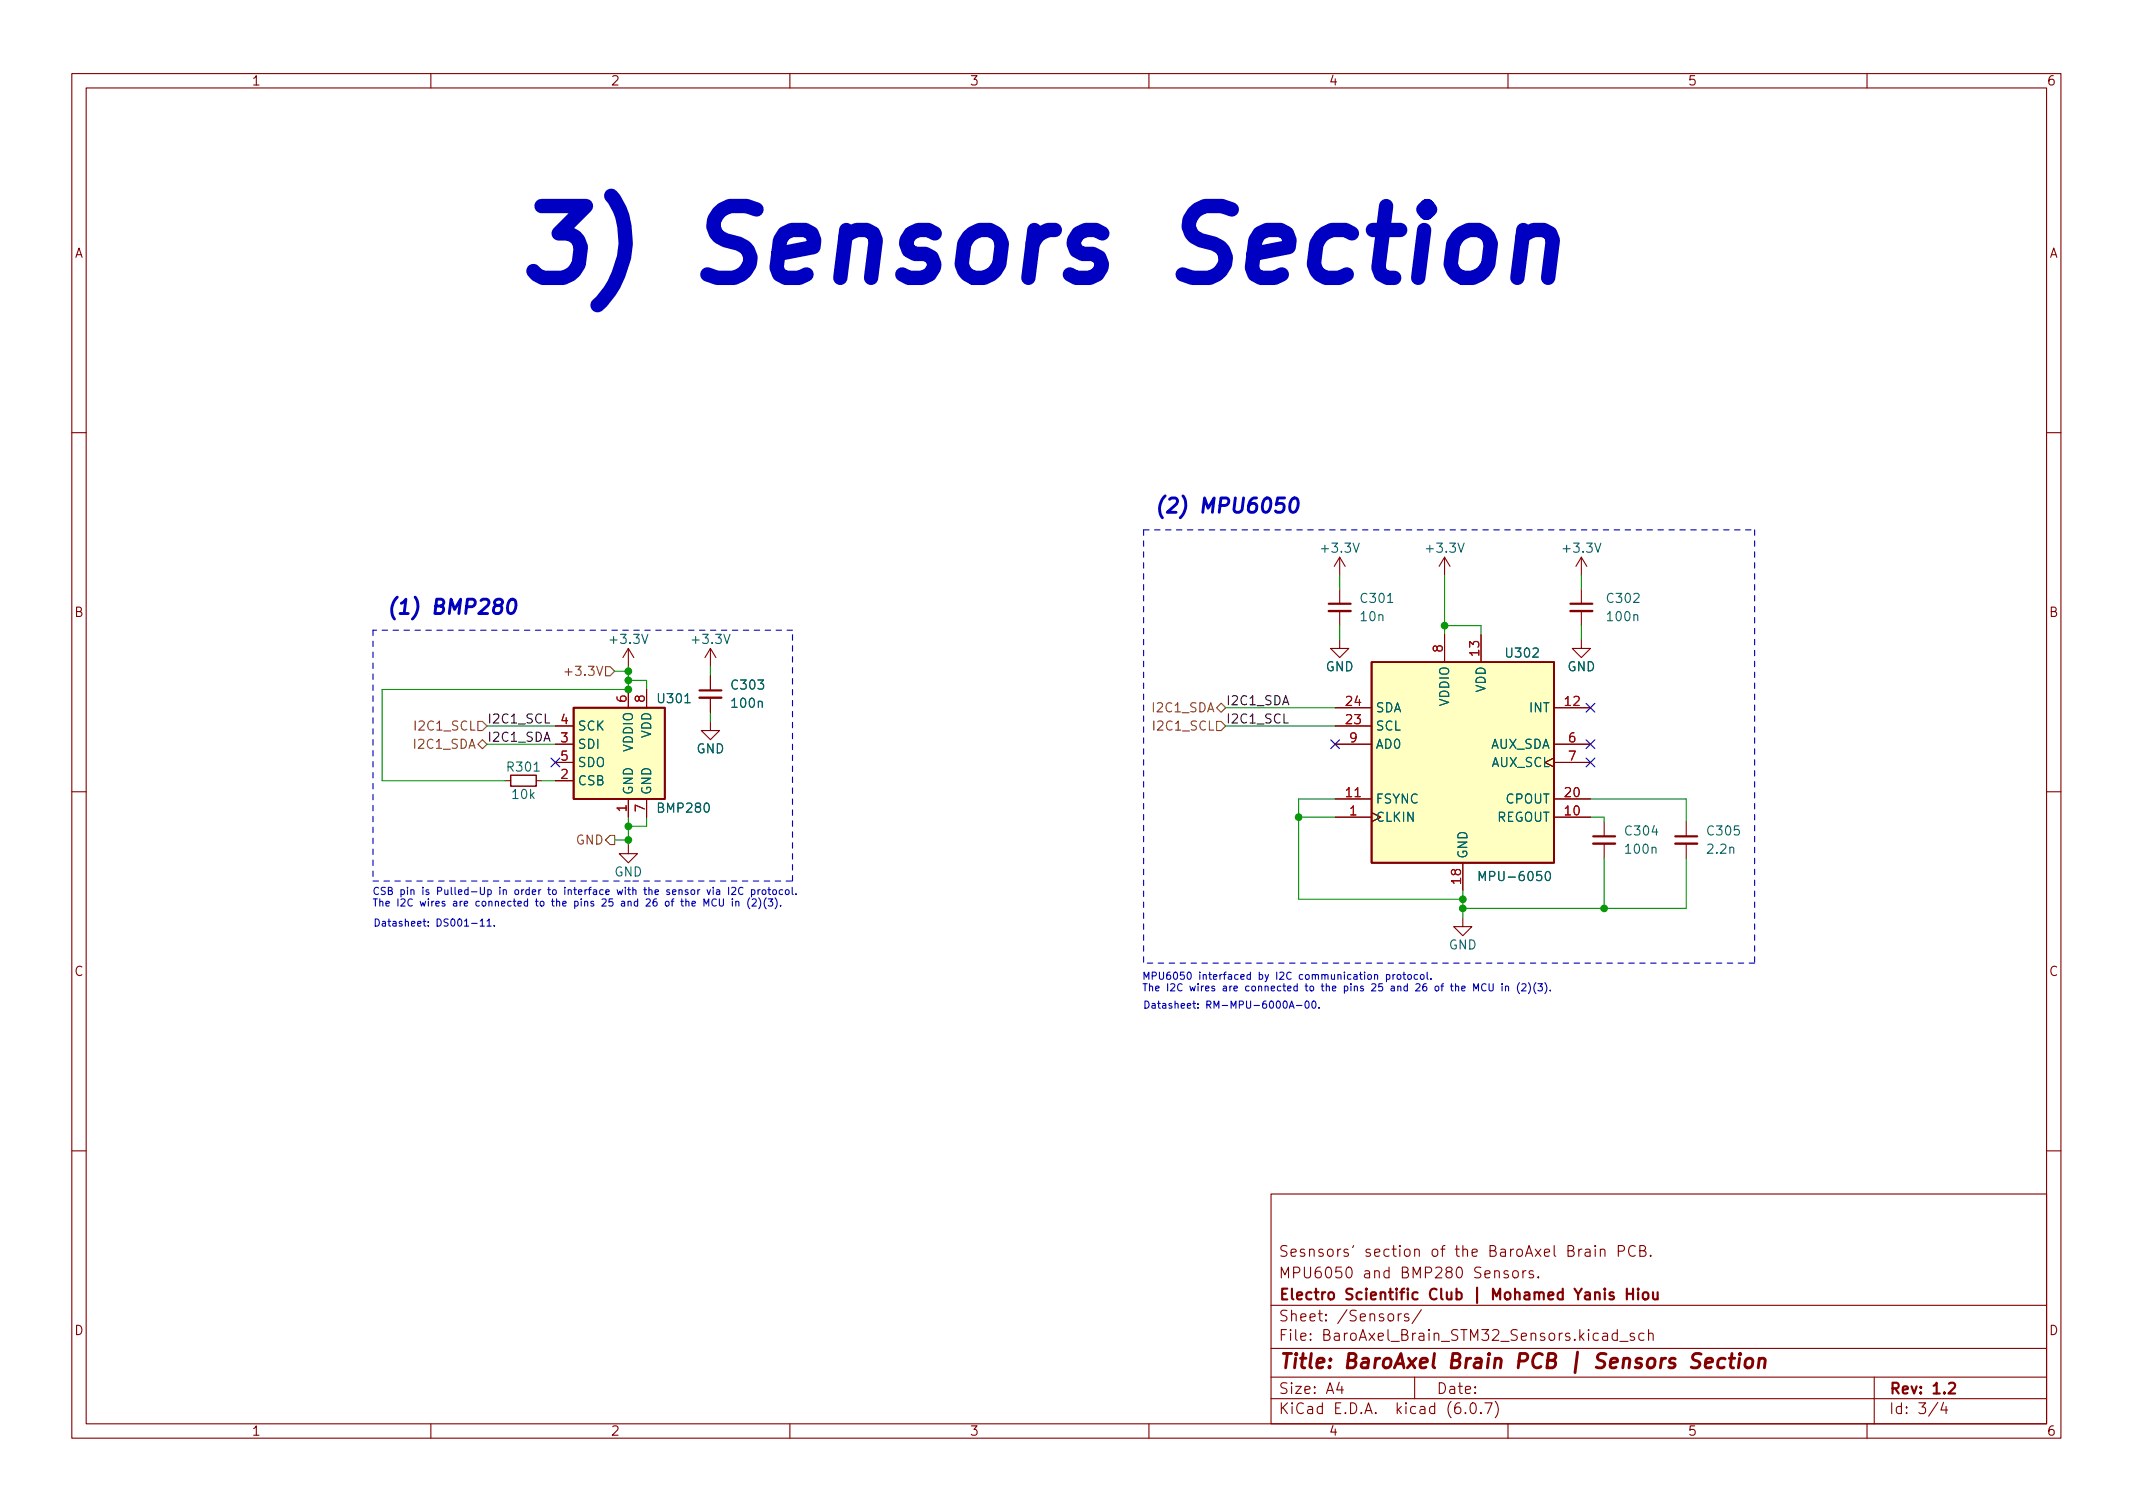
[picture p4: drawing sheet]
<svg xmlns="http://www.w3.org/2000/svg" width="297mm" height="210mm" viewBox="0 0 297 210" stroke-linecap="round" stroke-linejoin="round" font-family="sans-serif">
<g fill="none" stroke="#840000" stroke-width=".15">
<path d="M10 10.2h277v190.1h-277zM12 12.2h273v186.1h-273zM60 10.2v2M110 10.2v2M160 10.2v2M210 10.2v2M260 10.2v2M10 60.2h2M186.6 77.6v2.5M186.6 77.6l-.8 1.3M186.6 77.6l.7 1.3M201.2 77.6l-.8 1.3"/>
<path d="M201.2 77.6v2.5M201.2 77.6l.7 1.3M220.2 77.6l-.7 1.3M220.2 77.6v2.5M220.2 77.6l.8 1.3M285 60.2h2M87.5 90.3v2.5M87.5 96v2.5M87.5 90.3l-.8 1.3M87.5 90.3l.8 1.3M90 96v2.5M98.9 90.3v2.5"/>
<path d="M98.9 94.1v2M98.9 97.1v2.1M98.9 90.3l-.7 1.3M98.9 90.3l.8 1.3M185.9 98.5h5.1M186.6 89v1.3h1.2l-1.2 1.3-1.3-1.3h1.3M186.6 82v2.1M186.6 85.1v2M201.2 88.4v3.8M206.2 88.4v3.8M216.4 98.5h5.1M220.2 89v1.3h1.3l-1.3 1.3-1.3-1.3h1.3"/>
<path d="M220.2 82v2.1M220.2 85.1v2M10 110.2h2M70.4 108.7h.7M74.7 108.7h.7M77.3 108.7h2.6M77.3 101.1h2.6M77.3 103.6h2.6M77.3 106.2h2.6M87.5 117.6v1.3h1.3l-1.3 1.2-1.3-1.2h1.3M87.5 111.2v2.6M90 111.2v2.6"/>
<path d="M98.9 100.5v1.2h1.3l-1.3 1.3-1.2-1.3h1.2M185.9 113.8h5.1M185.9 111.2h5.1M185.9 101.1h5.1M185.9 103.6h5.1M216.4 105.5l-1.3 .7 1.3 .6M216.4 113.8h5.1M216.4 111.2h5.1M216.4 103.6h5.1M216.4 106.2h5.1M223.4 114.4v2.1M223.4 117.5v2"/>
<path d="M234.8 114.4v2.1M234.8 117.5v2M285 110.2h2M203.7 127.8v1.2h1.3l-1.3 1.3-1.3-1.3h1.3M203.7 120.1v3.8M10 160.2h2M177 166.3h108v32h-108zM210 177l-.4-.1-.2 .2 .1 .3 .5 .1 .1 .1-.1 .3h-.1h-.5M210.8 177a.41 .41 0 0 1 .6 .2v.4a.41 .41 0 0 1-.4 .3 .41 .41 0 0 1-.4-.3v-.4zM212.1 176.9v1M212.5 176.9l-.3 .1-.1 .2M213.5 177l-.4-.1-.2 .2 .1 .3 .5 .1 .1 .1-.1 .3h-.1h-.5"/>
<path d="M214.2 177.8l.1 .1h-.1h-.1l.1-.1v.1M220.8 174l.1-.1 .5 .1v.9M221.4 174.3l-.5 .1a.29 .29 0 0 0-.2 .2 .29 .29 0 0 0 .2 .3h.5M222.1 173.4v.1v.1l.1-.1-.1-.1v.2M222.1 173.9v1M222.9 174.1a.37 .37 0 0 1 .6 0v.8M222.9 173.9v1M225.4 174.2h.5a.41 .41 0 0 0 .3-.4 .41 .41 0 0 0-.3-.4h-.5v1.5M227.7 173.6a.6 .6 0 0 0-.7 0 .6 .6 0 0 0-.2 .7 .56 .56 0 0 0 .3 .6 .56 .56 0 0 0 .6-.1M228.4 174.1h.6a.36 .36 0 0 0 .1-.4 .36 .36 0 0 0-.2-.3h-.5v1.5h.5a.4 .4 0 0 0 .3-.4 .4 .4 0 0 0-.3-.4M229.9 174.8v.1h-.1l.1-.1v.1M285 160.2h2"/>
<path d="M60 198.3v2M110 198.3v2M160 198.3v2M177 194.8h108M177 191.8h108M177 187.8h108M177 181.8h108M186.5 192.5l-.4 1h1M186.9 193v1M194.7 182.9v1M195.1 182.9l-.2 .1-.2 .2M196.1 183l-.3-.1-.2 .2v.3l.5 .1 .1 .1-.1 .3h-.1h-.4"/>
<path d="M197 191.8v3M197.9 182.4l-1.3 1.9M204.1 196.7v.1h-.1l.1-.1v.1M204.9 195.4a.36 .36 0 0 1 .6 .2 .77 .77 0 0 1-.4 1.2 1 1 0 0 1-.2-1.4zM206.2 196.7l.1 .1h-.1h-.1l.1-.1v.1M206.8 195.3h1l-.7 1.5M208.2 195.1a1.72 1.72 0 0 1 0 2.3M210 198.3v2M225.2 185.7l-.4-.1-.3 .3v.4l.1 .3h.2h.4M225.2 185.1v1.5M225.6 186.8h1.1M227.6 185.7l-.4-.1-.2 .2 .1 .3 .5 .1v.1v.3h-.2h-.4"/>
<path d="M228.9 185.7l-.4-.1-.3 .3v.4l.2 .3h.1h.4M229.6 185.8a.37 .37 0 0 1 .6 0v.8M229.6 185.1v1.5M260 198.3v2M261 191.8v6.5M269.9 195.3l-1.3 1.9M270.6 195.3l-.3 1h.9M271 195.8v1"/>
</g>
<g fill="none" stroke="#840000" stroke-width=".3">
<path d="M97.4 96.1h3.1M185 84.1h3.1M218.7 84.1h3M221.9 116.5h3M233.3 116.5h3M226.6 179.4v1.5M227.4 179.4v1.5M228.1 179.4v.1v.1l.1-.1-.1-.1v.2M228.1 179.9v1M230.2 179.9l.1 1a.41 .41 0 0 0 .5-.1M230.8 179.9v1M224.7 180l-.4-.1-.2 .2 .1 .3 .5 .1 .1 .1-.1 .3h-.1h-.5"/>
<path d="M226.6 180.1h.8M228.8 180.1a.41 .41 0 0 1 .4-.2 .41 .41 0 0 1 .4 .3v.4a.41 .41 0 0 1-.4 .3 .41 .41 0 0 1-.4-.3zM271.4 192.7l.2-.2 .5 .1a.41 .41 0 0 1 .1 .6l-.9 .8h1"/>
</g>
<path d="M237.5 189.8l1-.2-.1-.4-.1-.1-.6 .1-.2 .2v.8v.2l.2 .1 .6-.1M240.2 189.2a.66 .66 0 0 0-.9 .3l-.1 .6 .1 .3 .2 .1 .6-.1M240.8 189.1h.8M241.2 188.5l-.2 1.7v.2l.4 .1M242.3 189.1l-.2 1.4M242.3 188.5l-.1 .1 .1 .1 .1-.1-.1-.1v.2M243.2 189.3a.52 .52 0 0 1 .5-.2 .52 .52 0 0 1 .4 .4l-.1 .6a.55 .55 0 0 1-.5 .4 .55 .55 0 0 1-.5-.4zM245 189.3a.49 .49 0 0 1 .8 .1l-.1 1.1M245 189.1l-.2 1.4" fill="none" stroke="#840000" stroke-width=".4"/>
<path d="M97.4 97.1h3.1M185 85.1h3.1M218.7 85.1h3M221.9 117.5h3M233.3 117.5h3" fill="none" stroke="#840000" stroke-width=".33"/>
<path d="M71.1 107.9h3.6v1.6h-3.6z" fill="none" stroke="#840000" stroke-width=".2"/>
<g fill="#ffffc2" stroke="#ffffc2" stroke-width=".14">
<path d="M191 92.2h25.4v27.9h-25.4z"/>
<path d="M79.9 98.5h12.7v12.7h-12.7z"/>
</g>
<path d="M79.9 98.5h12.7v12.7h-12.7zM191 92.2h25.4v27.9h-25.4z" fill="none" stroke="#840000" stroke-width=".25"/>
<path d="M206 122.6v-1.3l.4 1 .4-1v1.3M215.3 121.5l.3-.2a.79 .79 0 0 1 0 1.3h-.2l-.2-.2v-.6z" fill="none" stroke="#006464" stroke-width=".15"/>
<path d="M78.7 93.6h.9M84.3 92.8h.7l.6 .7-.6 .6h-.7zM169.4 98.5l.7-.6 .6 .6-.6 .7zM66.5 103.6l.7-.6 .6 .6-.6 .7zM66.5 100.5h.7l.6 .6-.6 .6h-.7zM85 116.3h.6v1.3h-.6l-.7-.6zM169.4 100.5h.7l.6 .6-.6 .6h-.7z" fill="none" stroke="#725600" stroke-width=".15"/>
<path d="M203 33a2.77 2.77 0 0 1 4.3 0l.3 .9-.3 2.9a2.99 2.99 0 0 1-4.5 1.4l-.4-.5-.4-.9 .4-2.9zM212 33a2.85 2.85 0 0 1 3.9-.5l.3 1-.6 5.2M212.1 32l-.8 6.7" fill="none" stroke="#0000c2" stroke-width="2"/>
<g fill="none" stroke="#0000c2" stroke-width=".15">
<path d="M65.7 128.6h.7M66.9 128.2l.3-.2v1M66.9 129h.5M67.8 128.2l.3-.2v1M67.8 129h.6M68.8 128.9v.1M96.4 125.8l.4-.1v-.2h-.3l-.1 .1v.5h.4M98 126.2v-1l.4 .7 .3-.7v1M98.5 123.9l.2 .7 .2-.7M99.3 123.6h.1M99.3 123.9v.7M99.7 125.3a.47 .47 0 0 0-.6 .3 .47 .47 0 0 0 .5 .6l.1-.1"/>
<path d="M99.8 123.9h.4v.7M100.2 125.2v.8l.2 .2h.2l.1-.2v-.8M100.2 124.1l-.3 .1-.2 .1 .2 .3 .3-.1M101.5 123.6v1M101.9 123.6h.4l.2 .2-.7 .8h.7M102 125.2v.1M102 125.5v.7M102.5 125.6l.1-.1h.2l.1 .7M102.5 125.5v.7M103.5 123.6a.47 .47 0 0 0-.7 .4 .47 .47 0 0 0 .5 .6l.2-.1M104.4 125a1.15 1.15 0 0 0 0 1.5M104.7 123.9h.2l.2 .2-.1 .4h-.3"/>
<path d="M104.7 123.9v1M104.7 125.3l.4-.1 .2 .2-.6 .8h.6M105.6 123.9v.7M105.7 125a1.15 1.15 0 0 1 0 1.5M105.8 123.9l-.2 .2M106.2 124l.1-.1 .3 .1 .1 .4-.1 .1-.3 .1-.1-.1zM106.7 125a1.15 1.15 0 0 0 0 1.5M106.9 123.9h.4M107 125.2h.6l-.3 .3 .3 .1v.5l-.2 .1-.4-.1M107.1 123.6v.8l.2 .2M107.7 123.9h.2l.2 .2v.3l-.2 .2-.2-.1-.1-.1zM107.9 125a1.15 1.15 0 0 1 0 1.5"/>
<path d="M108.7 126.1v.1M109 123.9h-.3l-.2 .2 .1 .4h.4M109.5 123.9h.2l.2 .2v.3l-.2 .2-.2-.1-.1-.1zM110.3 123.6v.8l.2 .2M110.8 124.5v.1M178.8 139.4h.1a.53 .53 0 0 1 .4 .5 .53 .53 0 0 1-.4 .5 .67 .67 0 0 1-.1-1zM181.9 139.4h.1a.53 .53 0 0 1 .3 .5 .53 .53 0 0 1-.3 .5 .66 .66 0 0 1-.1-1zM182.8 139.4h.1a.53 .53 0 0 1 .4 .5 .53 .53 0 0 1-.4 .5 .67 .67 0 0 1-.1-1zM193.1 135.7h.3l.2 .2-.1 .4h-.4M193.1 135.7v1M194 135.7v.7M194.3 135.7l-.3 .2"/>
<path d="M194.6 135.8l.1-.1 .3 .1 .1 .4-.1 .1-.3 .1-.1-.1zM195.4 135.7h.3M195.5 135.4v.8l.2 .2M196.1 135.8l.1-.1 .3 .1 .1 .4-.1 .1-.3 .1-.1-.1zM197.4 135.7h-.3l-.2 .2 .1 .4h.4M197.9 135.7h.2l.2 .2v.3l-.2 .2-.2-.1-.1-.1zM198.7 135.4v.8l.2 .2M199.3 136.3v.1M203.6 137.6l.4-.1v-.1l-.3-.1-.1 .2v.4h.4M205.2 138v-1l.4 .7 .3-.7v1M206.9 137.1a.47 .47 0 0 0-.6 .3 .47 .47 0 0 0 .4 .6l.2-.1M207.4 137v.8l.2 .2h.1l.2-.2v-.8"/>
<path d="M209.2 137v.1M209.2 137.3v.7M209.7 137.4l.1-.1 .2 .1 .1 .6M209.7 137.3v.7M211.6 136.8a1.15 1.15 0 0 0 0 1.6M211.9 137.1l.4-.1 .2 .3-.6 .7h.6M212.8 136.8a1.15 1.15 0 0 1 0 1.6M213.9 136.8a1.15 1.15 0 0 0 0 1.6M214.2 137h.6l-.3 .4 .2 .1v.4l-.1 .1-.4-.1M215.1 136.8a1.15 1.15 0 0 1 0 1.6M215.9 137.9v.1M179.5 140.4l.4-1 .3 1"/>
<path d="M179.6 140.1h.5M180.5 140h.8M183.7 140.3v.1"/>
</g>
<path d="M178.9 69.3h-1l-.2 1 .3-.2 .7 .1 .1 .3-.1 .6-.3 .2h-.5l-.3-.2M179.9 69.5a.46 .46 0 0 1 .5-.2 .46 .46 0 0 1 .3 .4 1.15 1.15 0 0 1-.7 1.6l-.2-.1a1.54 1.54 0 0 1 .1-1.7zM69.2 84.3a.43 .43 0 0 1-.3-.5 .43 .43 0 0 1 .4-.4h.4a.43 .43 0 0 1 .3 .5 .43 .43 0 0 1-.4 .4 .66 .66 0 0 0-.8 .2 .66 .66 0 0 0 .1 .8 .65 .65 0 0 0 .8-.1 .65 .65 0 0 0 0-.8l-.1-.1M71 83.6a.46 .46 0 0 1 .5-.2 .46 .46 0 0 1 .3 .4 1.15 1.15 0 0 1-.8 1.6l-.1-.1a1.54 1.54 0 0 1 .1-1.7z" fill="none" stroke="#0000c2" stroke-width=".4"/>
<path d="M159.3 73.8h85M159.3 73.8v60.3M244.3 73.8v60.3M51.9 87.8v34.9M110.4 87.8h-58.5M51.9 122.7h36.2M88.1 122.7h22.3M110.4 122.7v-34.9M244.3 134.1h-85" fill="none" stroke="#0000c2" stroke-width=".15" stroke-dasharray=".8 .8"/>
<g fill="none" stroke="#009600" stroke-width=".15">
<path d="M85.6 93.5h1.9M87.5 94.7h2.5v1.3M87.5 92.8v3.2h-34.3v12.7h17.2M98.9 92.8v1.3M98.9 99.2v1.3M170.7 98.5h15.2M186.6 80.1v1.9M186.6 87.1v1.9M201.2 87.1h5v1.3M201.2 80.1v8.3M220.2 80.1v1.9M220.2 87.1v1.9"/>
<path d="M67.8 103.6h9.5M67.8 101.1h9.5M75.4 108.7h1.9M85.6 117h1.9M87.5 113.8v3.8M90 113.8v1.3h-2.5M170.7 101.1h15.2M180.8 113.8h5.1M185.9 111.2h-5.1v14h22.9M221.5 113.8h1.9v.6M221.5 111.2h13.3v3.2M223.4 119.5v7"/>
<path d="M234.8 119.5v7h-31.1M203.7 123.9v3.9"/>
</g>
<path d="M220.9 97.9l1.2 1.3M222.1 97.9l-1.2 1.3M76.7 105.6l1.3 1.2M78 105.6l-1.3 1.2M185.3 103l1.2 1.2M186.5 103l-1.2 1.2M220.9 105.6l1.2 1.2M220.9 103l1.2 1.2M222.1 105.6l-1.2 1.2M222.1 103l-1.2 1.2" fill="none" stroke="#000084" stroke-width=".15"/>
<g fill="#009600" stroke="#009600" stroke-width=".15">
<circle cx="201.2" cy="87.1" r=".46"/>
<circle cx="87.5" cy="115.1" r=".46"/>
<circle cx="87.5" cy="117" r=".46"/>
<circle cx="87.5" cy="93.5" r=".46"/>
<circle cx="87.5" cy="94.7" r=".46"/>
<circle cx="87.5" cy="96" r=".46"/>
<circle cx="180.8" cy="113.8" r=".46"/>
<circle cx="203.7" cy="125.2" r=".46"/>
<circle cx="203.7" cy="126.5" r=".46"/>
<circle cx="223.4" cy="126.5" r=".46"/>
</g>
<text font-size="13.9" fill="#0000c2" x="71.4" y="39.2">3) Sensors Section</text>
<g font-size="2.8" fill="#0000c2">
<text x="160.7" y="71.4">(2) MPU6050</text>
<text x="53.7" y="85.5">(1) BMP280</text>
</g>
<text font-size="2.8" fill="#840000" x="178" y="190.6">Title: BaroAxel Brain PCB | Sensors Section</text>
<g font-size="2.1" fill="#840000">
<text x="178" y="178">MPU6050 and BMP280 Sensors.</text>
<text x="178" y="175">Sesnsors' section of the BaroAxel Brain PCB.</text>
<text x="178" y="184">Sheet: /Sensors/</text>
<text x="178" y="181">Electro Scientific Club | Mohamed Yanis Hiou</text>
<text x="178" y="186.7">File: BaroAxel_Brain_STM32_Sensors.kicad_sch</text>
<text x="178" y="196.9">KiCad E.D.A. kicad (6.0.7)</text>
<text x="178" y="194.1">Size: A4</text>
<text x="200" y="194.1">Date:</text>
<text x="263" y="194.1">Rev: 1.2</text>
<text x="263" y="196.9">Id: 3/4</text>
</g>
<g font-size="1.8" fill="#840000">
<text x="35" y="11.9">1</text>
<text x="85" y="11.9">2</text>
<text x="135" y="11.9">3</text>
<text x="185" y="11.9">4</text>
<text x="235" y="11.9">5</text>
<text x="285" y="11.9">6</text>
<text x="10.3" y="35.9">A</text>
<text x="285.3" y="35.9">A</text>
<text x="10.3" y="85.9">B</text>
<text x="285.3" y="85.9">B</text>
<text x="10.3" y="135.9">C</text>
<text x="285.3" y="135.9">C</text>
<text x="10.3" y="185.9">D</text>
<text x="285.3" y="185.9">D</text>
<text x="35" y="199.9">1</text>
<text x="85" y="199.9">2</text>
<text x="135" y="199.9">3</text>
<text x="185" y="199.9">4</text>
<text x="235" y="199.9">5</text>
<text x="285" y="199.9">6</text>
</g>
<g font-size="1.8" fill="#006464">
<text x="184.2" y="77">+3.3V</text>
<text x="198.8" y="77">+3.3V</text>
<text x="217.9" y="77">+3.3V</text>
<text x="189.6" y="83.9">C301</text>
<text x="223.9" y="83.9">C302</text>
<text x="85.2" y="89.7">+3.3V</text>
<text x="96.6" y="89.7">+3.3V</text>
<text x="189.6" y="86.5">10n</text>
<text x="224" y="86.5">100n</text>
<text x="184.6" y="93.5">GND</text>
<text x="209.9" y="91.6">U302</text>
<text x="218.3" y="93.5">GND</text>
<text x="80.4" y="101.7">SCK</text>
<text x="91.8" y="97.9">U301</text>
<text x="102" y="96">C303</text>
<text x="102.1" y="98.6">100n</text>
<text x="191.5" y="101.7">SCL</text>
<text x="191.5" y="99.2">SDA</text>
<text x="201.8" y="98.3" transform="rotate(-90 201.8 98.3)">VDDIO</text>
<text x="206.9" y="96.4" transform="rotate(-90 206.9 96.4)">VDD</text>
<text x="213.1" y="99.2">INT</text>
<text x="70.8" y="107.4">R301</text>
<text x="80.4" y="104.3">SDI</text>
<text x="80.4" y="106.8">SDO</text>
<text x="88.1" y="104.7" transform="rotate(-90 88.1 104.7)">VDDIO</text>
<text x="90.7" y="102.8" transform="rotate(-90 90.7 102.8)">VDD</text>
<text x="97" y="104.9">GND</text>
<text x="191.5" y="104.3">AD0</text>
<text x="207.4" y="104.3">AUX_SDA</text>
<text x="207.6" y="106.8">AUX_SCL</text>
<text x="71.4" y="111.2">10k</text>
<text x="80.4" y="109.3">CSB</text>
<text x="88.1" y="110.7" transform="rotate(-90 88.1 110.7)">GND</text>
<text x="90.7" y="110.7" transform="rotate(-90 90.7 110.7)">GND</text>
<text x="91.8" y="113.2">BMP280</text>
<text x="191.5" y="111.9">FSYNC</text>
<text x="209.7" y="111.9">CPOUT</text>
<text x="191.5" y="114.4">CLKIN</text>
<text x="204.3" y="119.6" transform="rotate(-90 204.3 119.6)">GND</text>
<text x="208.3" y="114.4">REGOUT</text>
<text x="226.5" y="116.3">C304</text>
<text x="226.5" y="118.9">100n</text>
<text x="237.9" y="118.9">2.2n</text>
<text x="237.9" y="116.3">C305</text>
<text x="85.5" y="122">GND</text>
<text x="206.7" y="122.7">MPU-6050</text>
<text x="201.7" y="132.2">GND</text>
</g>
<g font-size="1.8" fill="#725600">
<text x="79.5" y="94.1">+3.3V</text>
<text x="58.1" y="101.7">I2C1_SCL</text>
<text x="160.8" y="99.2">I2C1_SDA</text>
<text x="161" y="101.7">I2C1_SCL</text>
<text x="57.9" y="104.3">I2C1_SDA</text>
<text x="80.2" y="117.6">GND</text>
</g>
<g font-size="1.8" fill="#a90000">
<text x="200.9" y="90.8" transform="rotate(-90 200.9 90.8)">8</text>
<text x="206" y="91.3" transform="rotate(-90 206 91.3)">13</text>
<text x="78.1" y="100.8">4</text>
<text x="87.2" y="97.8" transform="rotate(-90 87.2 97.8)">6</text>
<text x="89.8" y="97.8" transform="rotate(-90 89.8 97.8)">8</text>
<text x="187.5" y="100.8">23</text>
<text x="187.5" y="98.3">24</text>
<text x="218" y="98.3">12</text>
<text x="78.1" y="103.4">3</text>
<text x="78.1" y="105.9">5</text>
<text x="188" y="103.4">9</text>
<text x="218.5" y="103.4">6</text>
<text x="218.5" y="105.9">7</text>
<text x="78.1" y="108.5">2</text>
<text x="87.2" y="113" transform="rotate(-90 87.2 113)">1</text>
<text x="89.8" y="113" transform="rotate(-90 89.8 113)">7</text>
<text x="187.5" y="111">11</text>
<text x="188" y="113.5">1</text>
<text x="218" y="113.5">10</text>
<text x="218" y="111">20</text>
<text x="203.5" y="123" transform="rotate(-90 203.5 123)">18</text>
</g>
<g font-size="1.8" fill="#0f0f0f">
<text x="67.8" y="100.7">I2C1_SCL</text>
<text x="170.7" y="100.7">I2C1_SCL</text>
<text x="170.7" y="98.2">I2C1_SDA</text>
<text x="67.8" y="103.3">I2C1_SDA</text>
</g>
<g font-size="1.4" fill="#0000c2">
<text x="51.8" y="124.6">CSB pin is Pulled-Up in order to interface with the sensor via I2C protocol.</text>
<text x="51.8" y="126.2">The I2C wires are connected to the pins 25 and 26 of the MCU in (2)(3).</text>
<text x="51.9" y="129">Datasheet: DS001-11.</text>
<text x="159" y="136.4">MPU6050 interfaced by I2C communication protocol.</text>
<text x="159" y="138">The I2C wires are connected to the pins 25 and 26 of the MCU in (2)(3).</text>
<text x="159.1" y="140.4">Datasheet: RM-MPU-6000A-00.</text>
</g>
</svg>
